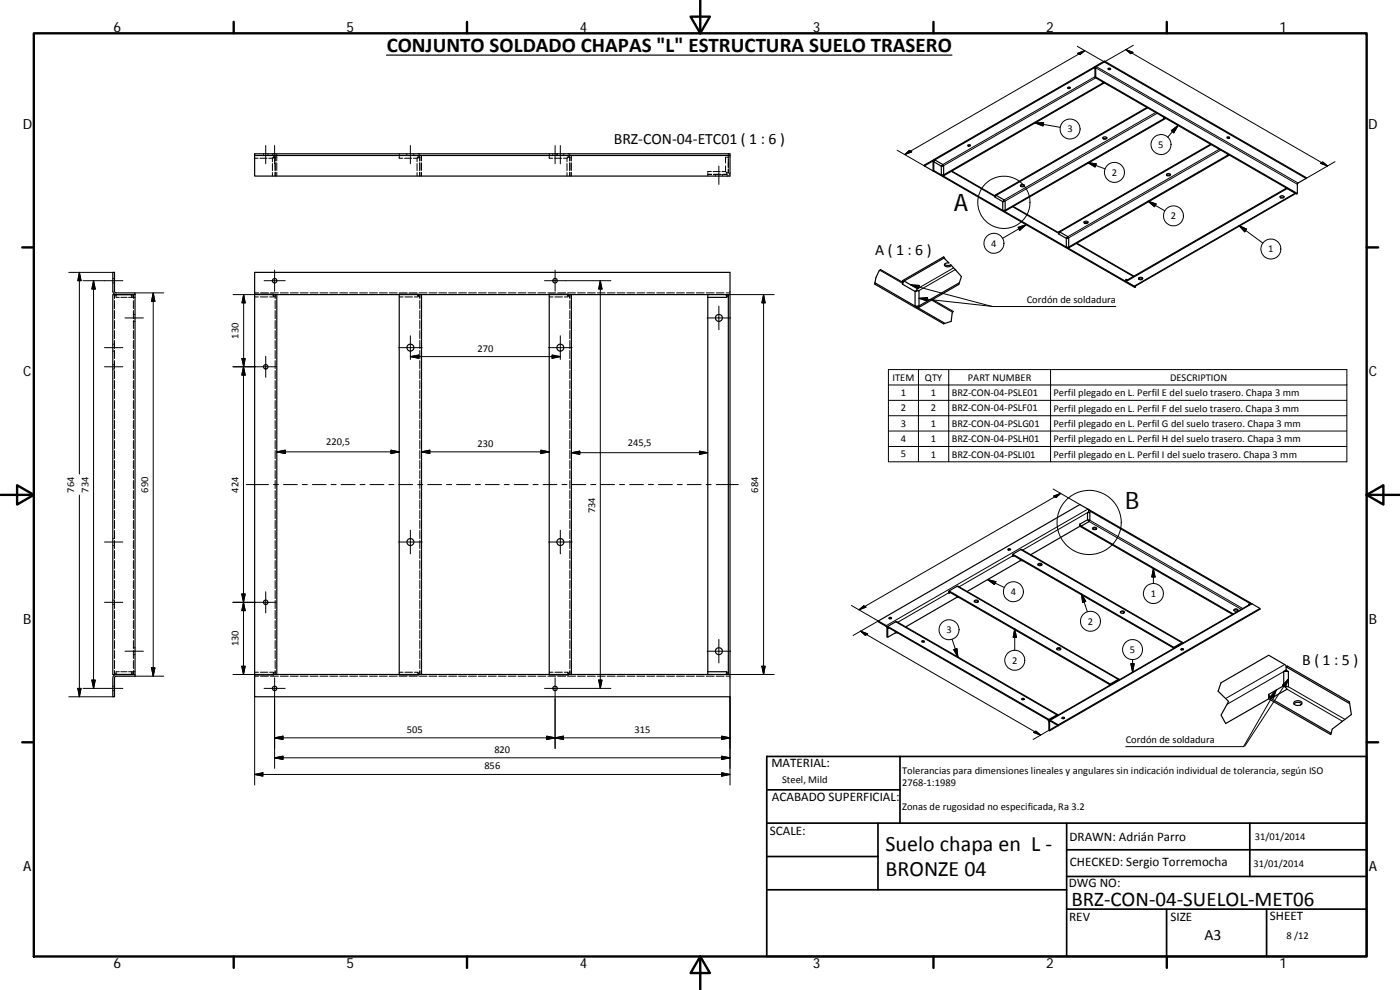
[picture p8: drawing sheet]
<svg xmlns="http://www.w3.org/2000/svg" width="420mm" height="297mm" viewBox="0 0 420 297" stroke-linecap="round" stroke-linejoin="round" font-family="sans-serif">
<g fill="none" stroke="#000" stroke-width=".36">
<path d="M116 16.5h169.7M328.6 20h.1M331.4 18.6l-2.5 1.6-.1 2.9 60.5 35M331.4 18.3v.3l60.6 34.9M320.5 26.3v-.1a.33 .33 0 0 1 .5-.1 .33 .33 0 0 1 .1 .4h-.6zM320.5 26.2h.7M328.3 20.4l.2 .1M328.3 20.4l.3 .2M328.3 20.4l.4-.2-.1 .3M328.6 20.5l.4-.8 2.4-1.4 60.6 35v.2l-2.7 1.7v2.9M328.6 20.5v2.7M328.8 23.1l-.2 .1 60.5 35 .2-.1"/>
<path d="M330.9 24.6v.4zM330.9 24.6l.3 .2-.3 .2M332.6 20.6h.7M344.2 32.3l-45.5 26.2v.3l45.7-26.4M349.3 35.2v.4zM349.3 35.2l.4 .2-.4 .2M76.4 46.1h142.7v.6h-142.7zM219.1 46.7v6.1h-142.7v-6.1M277.4 49.8l2.6-1.4v2.9zM280.1 48.1l.1 .1M280.2 48.4l-.1-.3-.3 .1-2.4 1.3v.3M280.2 48.4v2.8l60.6 34.9"/>
<path d="M280.2 51.2l-.2 .1 60.6 34.9 .2-.1M280.2 47.9l48.4-27.9v.2l-48.4 28zM280.2 48.5l2.3 1.4M280.2 48.4v.1M280.5 48l-.3 .5M280.5 48l-.3 .2v.2M280.5 48l2.4 1.4-.2 .3M282.5 52.5l.3 .2M282.5 52.5h.7M282.5 49.9v2.6M282.7 49.7h.5v2.8M282.7 49.7l-.2 .2"/>
<path d="M282.8 49.7h.1M282.8 52.7l48.4-27.9 .2 .1-48.3 27.9zM283.2 52.5l-.4 .2M285.6 51.3l13 7.5M290.5 43.6v-.1a.36 .36 0 0 1 .5-.1 .36 .36 0 0 1 .2 .4l-.4 .1zM290.5 43.5h.7M298.6 58.8l.1 .4M298.7 59.2l2.2 1.3M298.9 58.6l-.2 .6M298.9 58.6l-.3 .2M298.9 58.6l2.5 1.4-.3 .3M306.2 55.6a.84 .84 0 0 0 1.2 0"/>
<path d="M306.3 55.5l.2-.1a.53 .53 0 0 1 .6-.1 .53 .53 0 0 1 .3 .6 .62 .62 0 0 1-.7 .2 .62 .62 0 0 1-.4-.6zM331 41.3a.87 .87 0 0 0 1.2 0M331 41.3a.58 .58 0 0 1 .7-.3 .58 .58 0 0 1 .4 .6l-.1 .1a.57 .57 0 0 1-.6 .1 .57 .57 0 0 1-.4-.5zM350.1 52.3a.84 .84 0 0 0 1.1 0M350.2 52.2a.57 .57 0 0 1 .7-.2 .57 .57 0 0 1 .3 .6l-.1 .1a.52 .52 0 0 1-.7 .1 .52 .52 0 0 1-.2-.6zM363.3 43.3l-45.6 26.3v.2l45.8-26.4M368.3 41.1a.34 .34 0 0 1 .4-.1 .34 .34 0 0 1 .2 .4 .35 .35 0 0 1-.4 .2 .35 .35 0 0 1-.2-.5zM368.3 41.2h.7M368.4 46.2v.4zM368.4 46.2l.3 .2-.3 .2M384.2 59a.84 .84 0 0 0 1.1 0M384.3 58.8a.58 .58 0 0 1 .6-.1 .58 .58 0 0 1 .4 .6l-.1 .1a.52 .52 0 0 1-.7 .1 .52 .52 0 0 1-.2-.7z"/>
<path d="M386 56.4l-48.1 27.8M388.7 57.9l-2.4-1.3-48.4 27.9v-.3M388.9 58l-48.3 27.9-2.7-1.4M283.4 77.4l-12.5 7.2v-.4l12.3-7.1 1.6 1.8a.8 .8 0 0 0-.9 0 .8 .8 0 0 0-.3 .9 1.45 1.45 0 0 0 1.9-.2M283.5 79.3a1.9 1.9 0 0 0 1.9 .2l3.1 3.5-.8 2.3-12.1 7.1-.4-.3M300.9 63.1l.4 .2M300.9 63.1h.8M300.9 60.5l.8-.2v2.8M300.9 60.5v2.6M301.2 60.3h.1M301.3 63.3l48.4-27.9 .2 .1-48.4 27.9zM301.7 63.1l-.4 .2"/>
<path d="M304.1 62l13.6 7.8M317.7 70.2l2.3 1.3M318.1 69.6l-.4 .6M318.1 69.6l-.4 .2v.4M318.1 69.6l2.4 1.4-.3 .4M320 74.1l.4 .2M320 74.1h.7M320 71.5v2.6M320.2 71.4h.5v2.7M320.2 71.4l-.2 .1M320.3 71.3v.1M320.4 74.3l48.3-27.9 .3 .1-48.4 27.9z"/>
<path d="M320.7 74.1l-.3 .2M323.2 73l17.1 9.9M325.3 66.6l.1-.1a.51 .51 0 0 1 .7-.2 .51 .51 0 0 1 .2 .7 .61 .61 0 0 1-1-.4zM325.3 66.6a.84 .84 0 0 0 1.2 0M33.9 81.7h.5v5.8l.2 .3 5.9 .1v.5h-5.6l-.8-.4-.2-.6zM34.4 88.3v.1M39.5 88.4h-5.6v114h5.6M40.5 88.4v114M76.4 88.3l5.7 .1M76.4 88.3v.1M76.4 88.4h5.7M76.4 88.4v114h5.7"/>
<path d="M76.4 88.3v-6.6h142.7v6.7M82.1 88.4h1M83.1 88.4v114M125.5 88.4h1M125.5 88.4h-42.4M125.5 88.4l-5.7-.1v114.1h5.7M126.5 88.4v114M170.5 88.4h-44M170.5 88.4l-5.7-.1v114.1h5.7M170.5 88.4h1M171.5 88.4h47.1M171.5 88.4v114"/>
<path d="M212.4 88.4v.8M212.4 89.2v112.3M217.8 88.4l.8 .8M218.1 88.6v.6h-5.7M219.1 88.4h-.5v114M219.1 88.4v114M262.6 84.9l21 12.1M262.6 84.9l-.1 .3 20.7 12 2.3-.8 .3-2.5 .3-.4-6.2-3.6M270.8 84.6l.1 .7M270.8 84.6l-6.5-3.7-.5 .4-.9 2-.3 1.6M270.9 85.3l3.7 2.1M271.3 84.3l-.4 1"/>
<path d="M271.3 84.3l4 2.3-.3 .6M271.3 84.3l-.5 .3M274.6 87.4v4.4M274.6 91.8h1.2M274.6 91.8l.6 .3M274.9 87.2l-.3 .2M274.9 87.2h.9v4.6M275 87.1l.1 .1M275.8 91.8l-.6 .3M287.9 84.8l-12.7 7.3M337.9 83.8v.4M337.9 83.8l.4 .2"/>
<path d="M338.3 84l-.4 .2M340.8 85.8v.3M341.7 83.5a.9 .9 0 0 0 1.2 0M341.9 83.3a.56 .56 0 0 1 .6-.1 .56 .56 0 0 1 .3 .6 .63 .63 0 0 1-.6 .2 .63 .63 0 0 1-.5-.6zM324.1 157.9l-14.8 8.5M324.1 157.6v.3l45.8 26.4M324.1 157.6l46 26.6M324.1 157.2v.4M324.1 157.2l.4 .7M324.1 157.6l.4 .3M326.4 156l.2 .1M326.4 156l-2.3 1.2"/>
<path d="M326.4 153.8h.7M326.4 153.8v2.2M326.6 156.1l.3 .4-2.4 1.4M326.7 156.1h-.1M326.7 153.1v.5M326.7 153.6l-.3 .2M326.7 153.6l.4 .2M326.8 153.1l-2.7-1.7-60.5 34.9v.3l2.5 1.5 .1 3 .2 .1M327.1 153.8v2.3h-.5M327.9 158.7a.87 .87 0 0 1 1.2 0M328 158.3a.6 .6 0 0 1 .6-.1 .6 .6 0 0 1 .4 .5 .57 .57 0 0 1-.6 .3 .57 .57 0 0 1-.4-.7zM284.8 177.5v.5"/>
<path d="M284.8 177.5l.3 .2-.3 .3M284.8 177.3l48.4 27.9v.3M284.8 177.5h.1M285.2 177.8l-.4 .2M287.1 179.3l-15.3 8.8M287.1 178.9v.4h.7M302.5 164.8l.1-.1a.32 .32 0 0 1 .4-.1 .32 .32 0 0 1 .1 .4h-.5zM302.6 165h.6M303.9 166.5v.4M303.9 166.5l.3 .2-.3 .2M303.9 166.3l48.4 27.9v.3M303.9 166.5h.1"/>
<path d="M304.3 166.8l-.4 .1M306.2 168.2l-16 9.3M306.2 167.8v.4h.7M311.5 169.5a.84 .84 0 0 1 1.2 0M311.5 169.2a.63 .63 0 0 1 .7-.2 .63 .63 0 0 1 .4 .5 .65 .65 0 0 1-.6 .3 .65 .65 0 0 1-.5-.6zM263.6 186.3l2.5 1.5 .3 .6M266.4 188.2v.2M266.4 188.2l.3 .2-.3 .2M266.4 188l48.4 27.9v.2M266.4 188.4v2.8l2.3-1.3M266.4 188.4v.2M266.4 188.1v.1"/>
<path d="M266.8 188.4l-.4 .2M266.8 185.4l.1-.1a.33 .33 0 0 1 .4-.1 .33 .33 0 0 1 .2 .4l-.5 .1zM266.8 185.6h.7M268.7 189.5v.4h.7M276.7 192.6h.7M276.7 192.3a.36 .36 0 0 1 .4-.1 .36 .36 0 0 1 .2 .4 .35 .35 0 0 1-.4 .1 .35 .35 0 0 1-.2-.4zM292.4 180.5a.87 .87 0 0 1 1.2 0M292.4 180.3a.55 .55 0 0 1 .7-.4 .55 .55 0 0 1 .3 .8 .66 .66 0 0 1-1-.4zM317.2 194.8a.79 .79 0 0 1 1.1 0M317.2 194.5a.53 .53 0 0 1 .7-.2 .53 .53 0 0 1 .3 .6 .54 .54 0 0 1-.7 .2 .54 .54 0 0 1-.3-.6zM336.2 183.8a.82 .82 0 0 1 1.2 0M336.2 183.5h.1a.58 .58 0 0 1 .7-.2 .58 .58 0 0 1 .4 .5l-.1 .1a.66 .66 0 0 1-1.1-.4z"/>
<path d="M352.3 194.5l-.3-.2 .2 .3M354.4 194.9h.7M354.5 194.6a.33 .33 0 0 1 .4-.1 .33 .33 0 0 1 .2 .5 .33 .33 0 0 1-.5 .1 .33 .33 0 0 1-.1-.5zM354.7 193.1l-2.4 1.4M354.7 193.1h.1M354.8 193l-.1 .1M355 192.8l-48.4-27.9-2.7 1.4v.2l48.4 28M355.1 192.9l-.4-.1-2.4 1.4M370.3 183.2a.82 .82 0 0 1 1.2 0M370.3 182.9l.1-.1a.59 .59 0 0 1 .7-.2 .59 .59 0 0 1 .4 .6l-.1 .1a.65 .65 0 0 1-1.1-.4zM374.7 181.3l.1 .2M374.7 181.3l.2 .1"/>
<path d="M374.7 181.3v.2M375.3 180.9l-.2 .4M375.3 180.9v.3M375.3 180.9l-48.3-27.9-.3 .1 48.4 27.9M378.1 182.6l-60.5 34.9-2.4-1.4h-.3l-.1 .2M386.1 200l-.4-.5-4.9-2.9-14.4 8.3-.8 2.5 2.4 2.3a.93 .93 0 0 1 .2 1.6l-1.8 3.3 1.4 2.5 13-7.4M34.1 202.8l.8-.4h5.6v.5h-5.6l-.5 .2v6h-.5v-5.7zM34.4 202.4v.1M76.4 202.4v.1M82.1 202.4h1M82.1 202.4l-5.7 .1M125.5 202.4h1"/>
<path d="M125.5 202.4h-42.4M170.5 202.4h-44M170.5 202.4h1M171.5 202.4h47.6M212.4 201.5h5.7v.6M212.4 201.5v.9M218.6 201.5l-.8 .9M219.1 202.4v6.7h-142.7v-6.6M306.7 209.9h.6M306.7 209.6a.34 .34 0 0 1 .4-.1 .34 .34 0 0 1 .2 .4 .34 .34 0 0 1-.4 .1 .34 .34 0 0 1-.2-.4zM314.8 216.3l-.3-.4 .3 .6M314.8 216.3v2.8l.2 .2"/>
<path d="M314.9 216.1l60.5-35 2.7 1.5v.2l-60.5 34.9v-.2M315.1 216.3l2.5 1.4-2.6 1.6zM317.2 214.7l-2.4 1.4M317.2 214.7v.1M317.3 214.7h-.1M317.5 214.4l-48.4-27.9-2.7 1.5v.2l48.4 27.9M317.6 214.5l-.3-.1-2.5 1.5M318.7 215.5h.7M333.2 205.5l-.3-.2 .2 .3M335.6 204.1l-2.4 1.4M335.6 204.1h.1M335.7 204l-.1 .1"/>
<path d="M335.9 203.8l-48.4-27.9-2.7 1.4v.3l48.4 27.9M336 203.9l-.3-.1-2.5 1.4M380.8 208.3v.9M380.8 208.3l.6 1.3M380.8 209.2l.6 .4M380.8 209.2l18.7 10.8M385.3 205.7l-4.5 2.6M385.3 205.7l.4 .3M385.3 201.5h1.4M385.3 201.5v4.2M385.7 206l.6 .8-4.9 2.8M385.9 206l-.1 .1"/>
<path d="M386 201.1l-.7 .4M386 200.1l19.1 11M386 200.1v1M386 201.1l.7 .4M386 200.1l.4-.2 18.6 10.7 .6 3.8-5.8 4.4-.4 1.6-18.6-10.7v-.5M386.7 201.5v4.6l-1-.1M388.3 211.2a1.69 1.69 0 0 1 2.4 0M388.4 210.6a1.44 1.44 0 0 1 2.3 .5 1.47 1.47 0 0 1-2.4-.2z"/>
<circle cx="332.9" cy="20.7" r=".31"/>
<circle cx="82.4" cy="84.2" r=".67"/>
<circle cx="166.6" cy="84.2" r=".68"/>
<circle cx="215.7" cy="95.4" r="1.05"/>
<circle cx="79.7" cy="110.1" r=".67"/>
<circle cx="123.2" cy="104.3" r="1.05"/>
<circle cx="168.2" cy="104.3" r="1.04"/>
<circle cx="123.2" cy="162.6" r="1.04"/>
<circle cx="168.2" cy="162.6" r="1.03"/>
<circle cx="79.7" cy="180.7" r=".67"/>
<circle cx="215.7" cy="195.4" r="1.05"/>
<circle cx="82.4" cy="206.5" r=".67"/>
<circle cx="166.6" cy="206.5" r=".68"/>
<circle cx="319.1" cy="215.5" r=".34"/>
</g>
<g fill="none" stroke="#000" stroke-width=".3">
<path d="M323.4 16l2.1-.8-1.4 1.2zM325.5 15.2l-54 31.2M329 19.7v.3l60.6 34.9M337.9 14.9l2.1 .8-.7 .4zM337.9 14.9l60.5 34.9M340.1 13.6l-8.7 5-8.1-4.7M310.6 36.9l7.6 1.3M310.6 36.9l2.6-.1-.2 1zM328.6 23l-45.7 26.4M328.6 20.5l.2-.2 60.5 35M328.8 23.4l-45.6 26.3M346.8 33.8l-45.4 26.2"/>
<path d="M347.2 34l-45.5 26.3M351.5 39.2l2.1-1.6-1.3 2.3zM353.6 37.6l-3.2 3.5M76.4 47.5h1.1M78 47.5h2.1M79.1 46.1v.2M79.1 46.5v.2M79.7 43.7v5.4M80.4 46.1v.2M80.4 46.5v.2M80.7 47.5h1.1M81.8 49.1v2.1"/>
<path d="M81.8 51.8v1M81.8 46.1v.2M81.8 46.5v.2M81.8 47.4v1.1M82 47.2h.1M82 47.2l-.1 .1M82.1 46.1l.5 .2M82.1 47l.2 .2M82.3 46.7h-.2v.1M82.4 43.7v5.4M82.4 47.2h.2M82.5 46.9l.1 .3"/>
<path d="M82.6 51.7v1.1M82.6 47.2v1.1M82.6 48.9v2.2M82.9 46.7l.2 1.6M83.1 48.9v2.2M83.1 51.7v1.1M83.1 46.1v.2M83.1 46.5v.2M119.8 46.5v.3M119.8 46.1v.2M119.8 47v.3M119.8 47.4l1.1 .1"/>
<path d="M121.4 47.5h2.2M122.1 46.1v.2M122.1 46.5v.2M123.2 43.7v5.4M124.1 47.5h1.1M124.2 46.1v.2M124.2 46.5v.2M125.2 47.5v1M125.2 49.1v2.1M125.2 51.8v1M125.3 47.4l-.1 .1M125.5 47.2h.1"/>
<path d="M125.5 47v.2M125.5 46.1l.5 .2M125.7 47.2l-.4 .1M125.7 46.7h-.2v.1M125.8 47.2h.2M125.9 46.9l.1 .3M126 47.2v1.1M126 48.9v2.2M126 51.7v1.1M126.4 46.7l.1 1.6M126.5 48.9v2.2M126.5 51.7v1.1"/>
<path d="M164.8 46.5v.3M164.8 46.1v.2M164.8 47v.3M164.8 47.4l1.1 .1M165.9 46.1v.2M165.9 46.5v.2M166.4 47.5h2.2M166.6 43.7v5.4M167.1 46.1v.2M167.1 46.5v.2M167.2 46.1v.2M167.2 46.5v.2"/>
<path d="M168.2 43.7v5.4M169.1 47.5h1.1M169.2 46.1v.2M169.2 46.5v.2M170.2 47.5v1M170.2 49.1v2.1M170.2 51.8v1M170.3 47.4l-.1 .1M170.5 46.1l.5 .2M170.5 47v.2M170.7 47.2l-.4 .1M170.8 46.7h-.3v.1"/>
<path d="M170.8 47.2h.2M170.9 46.9l.1 .3M171 47.2v1.1M171 48.9v2.2M171 51.7v1.1M171.4 46.7l.1 1.6M171.5 48.9v2.2M171.5 51.7v1.1M212.4 52.6v.2M212.4 52v.3h1.2l-1.2 .2M213.5 51.5h-1.1v.3M214 51.5h2.1"/>
<path d="M214.1 52.3h2.3M214.7 52.3v.2M214.7 52.6v.2M215.7 49.8v5.5M216.7 51.5l1.2 .1M216.8 52.3v.2M216.8 52.6v.2M217 52.3h1.1M217.8 49.8v1.7M218 51.7l.1 .1M218 47.2h-.2v1.7M218.1 51.8h.2"/>
<path d="M218.1 51.8v.2M218.1 52.2v.1M218.3 47.2h.3v.9M218.3 52.2l-.2 .1M218.6 50.7l-.1 1.4M218.6 46.1v1.2M218.6 47.9v2.5M218.6 52.7l-.5 .1M218.6 50.9v.9h-.2M219.1 51.8l-.2 .5M269.2 45.1l8.2 4.7M271.5 46.4l1.4-1.3 .7 .5z"/>
<path d="M279.8 48.2l.2 .3 .2-.1M285.5 51.4l13.2 7.6M326.5 48.8l2.5 .4-.4 .9zM326.5 48.8l5.1 1.9M365.9 44.8l-45.4 26.2M366.3 45l-45.6 26.4M388.7 57.9l-48.4 28M396.3 49l.7-.4 1.4 1.2zM400.7 48.5l-8.7 5M303.9 62l13.8 8M305.6 68.2l2.4-.8-2 1.7zM308 67.4l-7.1 4.1"/>
<path d="M323 73.1l17.1 9.9M344.5 60.4l2.5 .8-.5 .8zM344.5 60.4l5.1 2.9M371.8 67.7l2.3 1-.5 .9zM371.8 67.7l7.2 5.2M20.6 81.7h13.3M23.8 81.7v60.5M23.8 81.7l.5 2.5h-.9zM28.1 84.2v122.3M28.1 84.2l.5 2.5h-1zM33.9 84.9h.1M33.9 83.6h.1"/>
<path d="M34.2 84.9h.2M34.2 83.6h.2M34.4 88.4v1.2M34.4 90.2v2.4M34.4 93.2v2.4M34.4 96.2v2.4M34.4 99.2v2.4M34.5 88.9l-.1 .2M34.9 88.9v.3h.9M34.9 88.4v.3M35 88.5l-.3 .2M35.2 88.4h-.1"/>
<path d="M36.2 89.2h1.9M36.9 84.2h-12M37.5 95.4h5.5M39.2 88.4l.1 .1M39.4 88.5l.3 .3M39.5 89.2h.4M39.5 88.4v.3M39.5 88.9v.3h-.9M39.9 89l.1 .2M40 88.4v1.2M40 90.2v2.4M40 93.2v2.4"/>
<path d="M40 96.2v2.4M40 99.2v2.4M40 94.4h.2M40 96.4h.2M40.2 89.2h.3M40.4 94.4h.1M40.4 96.4h.1M40.5 87.9h8.7M46 87.9l.5 2.5h-1zM46 87.9v115M69.9 88.4h6.5M73.1 88.4l.5 2.5h-1z"/>
<path d="M73.1 88.4v21.6M76.4 87.9h1.2M76.4 89.1h1.2M78.1 89.1h2.3M78.2 87.9h2.4M79.3 84.2h6.3M81.2 87.9h2.4M81.8 88.4h.1M81.9 88.5l.1 .1M82 88.6h.1M82 88.6l.2 .2M82.1 88.6h.1"/>
<path d="M82.1 88.8v.3h-1.2M82.1 88.4v.2M82.4 81v6.4M82.4 89l.2 .2M82.6 90.2v2.4M82.6 93.2v2.4M82.6 96.2v2.4M82.6 99.2v2.4M82.6 88.4v1.2M84.1 87.9h2.4M87.1 87.9h2.4M90.1 87.9h2.4"/>
<path d="M93.1 87.9h2.3M96 87.9h2.4M99 87.9h2.4M102 87.9h2.4M104.9 87.9h2.4M107.9 87.9h2.4M110.9 87.9h2.4M113.8 87.9h2.4M116.8 87.9h2.4M119.8 87.9h2.4M119.8 89.1h1.2M121.5 89.1h2.3"/>
<path d="M122.8 87.9h2.4M125.2 88.4h.1M125.3 88.5l.1 .1M125.4 88.6l.2 .2M125.4 88.6h.1M125.5 88.6h.1M125.5 88.4v.2M125.5 88.8v.3h-1.1M125.7 87.9h2.4M125.8 89l.2 .2M126 90.2v2.4M126 93.2v2.4"/>
<path d="M126 96.2v2.4M126 99.2v2.4M126 88.4v1.2M128.7 87.9h2.4M131.7 87.9h2.4M134.7 87.9h2.3M137.6 87.9h2.4M140.6 87.9h2.4M143.6 87.9h2.4M146.5 87.9h2.4M149.6 87.9h2.3M152.5 87.9h2.4"/>
<path d="M155.5 87.9h2.3M158.5 87.9h2.3M161.4 87.9h2.4M163.4 84.2h19.9M164.4 87.9h2.4M164.8 89.1h1.2M166.5 89.1h2.3M166.6 81v6.4M167.4 87.9h2.3M170.2 88.4h.1M170.3 87.9h2.4M170.3 88.5l.1 .1"/>
<path d="M170.4 88.6l.3 .2M170.4 88.6h.1M170.5 88.4v.2M170.5 88.8v.3h-1.1M170.8 89l.2 .2M171 90.2v2.4M171 93.2v2.4M171 96.2v2.4M171 99.2v2.4M171 88.4v1.2M173.3 87.9h2.4M176.3 87.9h2.4"/>
<path d="M179.3 87.9h2.3M180.2 84.2v122.3M180.2 84.2l.5 2.5h-1zM182.2 87.9h2.4M185.2 87.9h2.4M188.2 87.9h2.3M191.1 87.9h2.4M194.1 87.9h2.4M197.1 87.9h2.4M200.1 87.9h2.3M203 87.9h2.4M206 87.9h2.4"/>
<path d="M209 87.9h2.3M212 87.9h2.3M212.2 95.4h7.1M214.9 87.9h2.4M215.7 91.8v7.1M217.9 87.9h1.2M218.1 88.4v.1M218.1 88.5v.1M219.1 88.4h13.2M229.2 88.4v114M229.2 88.4l.4 2.5h-.9zM264 81.1l6.9 3.9"/>
<path d="M273.4 85.5l2.5 .1-.3 1zM273.4 85.5l24.4 6.5M275.8 89.5l2.6-.2-.2 1zM275.8 89.5l22.3 2.5h36.8M279.6 90l6.3 3.7M286.2 80.4l-10.9 6.2M286.7 80.9l-10.9 6.3M31.4 110h5.5M31.4 104.3h5.5M33.9 105.3h.1M33.9 103.3h.1M33.9 110.7h.1"/>
<path d="M33.9 109.4h.1M34.2 105.3h.2M34.2 103.3h.2M34.2 110.7h.2M34.2 109.4h.2M34.4 102.2v2.4M34.4 105.2v2.4M34.4 108.2v2.4M34.4 111.2v2.4M34.4 114.2v2.4M34.4 117.2v2.4M40 102.2v2.4"/>
<path d="M40 105.2v2.4M40 108.2v2.4M40 111.2v2.4M40 114.2v2.4M40 117.2v2.4M72.6 107.6h1l-.5 2.4zM73.1 110v92.4M73.1 110l.5 2.5h-1zM79.7 106.9v6.3M82.6 102.2v2.4M82.6 105.2v2.4M82.6 108.2v2.4"/>
<path d="M82.6 111.2v2.4M82.6 114.2v2.4M82.6 117.2v2.4M82.9 110h-13M119.6 104.3h7.1M123.2 107l2.5-.5v1zM123.2 107h45M123.2 100.8v7M126 102.2v2.4M126 105.2v2.4M126 108.2v2.4M126 111.2v2.4"/>
<path d="M126 114.2v2.4M126 117.2v2.4M164.6 104.3h7.1M165.7 106.5l2.5 .5-2.5 .5zM168.2 100.8v7M171 102.2v2.4M171 105.2v2.4M171 108.2v2.4M171 111.2v2.4M171 114.2v2.4M171 117.2v2.4M266.6 110.9h137.6v27.7h-137.6z"/>
<path d="M266.6 115.5h137.6M275.6 110.9v27.7M284.7 110.9v27.7M315.3 110.9v27.7M34.4 120.2v2.4M34.4 123.2v2.4M34.4 126.2v2.4M34.4 129.2v2.4M34.4 132.2v2.4M34.4 135.2v2.4M34.4 138.2v2.4M40 120.2v2.4"/>
<path d="M40 123.2v2.4M40 126.2v2.4M40 129.2v2.4M40 132.2v2.4M40 135.2v2.4M40 138.2v2.4M82.6 120.2v2.4M82.6 123.2v2.4M82.6 126.2v2.4M82.6 129.2v2.4M82.6 132.2v2.4M82.6 135.2v2.4"/>
<path d="M82.6 138.2v2.4M83.1 135.6l2.5-.5v1zM83.1 135.6h36.7M117.3 135.1l2.5 .5-2.5 .5zM126 120.2v2.4M126 123.2v2.4M126 126.2v2.4M126 129.2v2.4M126 132.2v2.4M126 135.2v2.4M126 138.2v2.4M126.5 135.6l2.5-.5v1z"/>
<path d="M126.5 135.6h38.3M162.3 135.1l2.5 .5-2.5 .5zM171 120.2v2.4M171 123.2v2.4M171 126.2v2.4M171 129.2v2.4M171 132.2v2.4M171 135.2v2.4M171 138.2v2.4M171.5 135.8l2.5-.4v.9zM171.5 135.8h40.9M209.9 135.4l2.5 .4-2.5 .5z"/>
<path d="M266.6 120.1h137.6M266.6 124.7h137.6M266.6 129.3h137.6M266.6 134h137.6M23.8 148.5v60.6M34.4 141.2v2.4M34.4 144.2v2.4M34.4 147.2v2.4M34.4 150.2v2.4M34.4 153.2v2.4M34.4 156.2v2.4M34.4 159.2v2.4h-.2"/>
<path d="M40 141.2v2.4M40 144.2v2.4M40 147.2v2.4M40 150.2v2.4M40 153.2v2.4M40 156.2v2.4M40 159.2v2.4M73.9 145.4h6.7M82.1 145.4h1.5M82.6 141.2v2.4M82.6 144.2v2.4M82.6 147.2v2.4"/>
<path d="M82.6 150.2v2.4M82.6 153.2v2.4M82.6 156.2v2.4M82.6 159.2v2.4M85.1 145.4h4.1M90.7 145.4h1.5M93.7 145.4h4.2M99.4 145.4h1.5M102.4 145.4h4.1M108 145.4h1.5M111 145.4h4.2M116.7 145.4h1.5"/>
<path d="M119.7 145.4h4.2M123.2 159.1v7.1M125.4 145.4h1.5M126 141.2v2.4M126 144.2v2.4M126 147.2v2.4M126 150.2v2.4M126 153.2v2.4M126 156.2v2.4M126 159.2v2.4M128.4 145.4h4.1M134 145.4h1.5"/>
<path d="M137 145.4h4.2M142.7 145.4h1.5M145.7 145.4h4.1M151.3 145.4h1.5M154.3 145.4h4.2M160 145.4h1.5M163 145.4h4.1M168.2 159.1v7.1M168.6 145.4h1.5M171 141.2v2.4M171 144.2v2.4M171 147.2v2.4"/>
<path d="M171 150.2v2.4M171 153.2v2.4M171 156.2v2.4M171 159.2v2.4M171.7 145.4h4.1M177.3 145.4h1.5M180.3 145.4h4.1M185.9 145.4h1.5M189 145.4h4.1M194.6 145.4h1.5M197.6 145.4h4.2M203.3 145.4h1.5"/>
<path d="M206.3 145.4h4.1M211.9 145.4h1.5M214.9 145.4h6.7M316.1 146.7l8 4.7M316.2 148.8l2.1-.8-1.4 1.3zM318.3 148l-60.5 35M326.5 152.7l-60.5 35v.3M326.7 153.6l-19.8 11.4M326.9 156.5l45.6 26.3M327.1 156.1l45.8 26.5M31.4 162.6h5.5M33.9 163.7h.1"/>
<path d="M33.9 161.6h.1M34.2 163.7h.2M34.4 162.2v2.4M34.4 165.2v2.4M34.4 168.2v2.4M34.4 171.2v2.4M34.4 174.2v2.4M34.4 177.2v2.4M40 162.2v2.4M40 165.2v2.4M40 168.2v2.4M40 171.2v2.4"/>
<path d="M40 174.2v2.4M40 177.2v2.4M72.6 178.2h1l-.5 2.5zM79.7 177.5v6.4M82.6 162.2v2.4M82.6 165.2v2.4M82.6 168.2v2.4M82.6 171.2v2.4M82.6 174.2v2.4M82.6 177.2v2.4M119.6 162.6h7.1M126 162.2v2.4"/>
<path d="M126 165.2v2.4M126 168.2v2.4M126 171.2v2.4M126 174.2v2.4M126 177.2v2.4M164.6 162.6h7.1M171 162.2v2.4M171 165.2v2.4M171 168.2v2.4M171 171.2v2.4M171 174.2v2.4M171 177.2v2.4"/>
<path d="M284.8 177.8l-15.4 8.9M287.2 175.9l48.4 28v.2M296.4 173.9l5 2.4M296.4 173.9l2.5 .6-.5 .9zM303.9 166.8l-16.1 9.3M306.3 164.9l48.4 27.9v.3M324.6 178.2l1.7 5.4M324.6 178.2l1.2 2.2-.9 .4zM346.1 170.6v4.5M346.1 170.6l.6 2.5h-1zM31.4 180.7h5.5M33.9 181.4h.1"/>
<path d="M33.9 180h.1M34.2 181.4h.2M34.2 180h.2M34.4 180.2v2.4M34.4 183.2v2.4M34.4 186.2v2.4M34.4 189.2v2.4M34.4 192.2v2.4M34.4 195.2v2.4M34.4 198.2v2.4M37.5 195.4h5.5M40 180.2v2.4"/>
<path d="M40 183.2v2.4M40 186.2v2.4M40 189.2v2.4M40 192.2v2.4M40 195.2v2.4M40 198.2v2.4M40 194.4h.2M40 196.4h.2M40.4 194.4h.1M40.4 196.4h.1M69.9 180.7h13M72.6 199.9h1l-.5 2.5z"/>
<path d="M73.1 180.7l.5 2.5h-1zM82.6 180.2v2.4M82.6 183.2v2.4M82.6 186.2v2.4M82.6 189.2v2.4M82.6 192.2v2.4M82.6 195.2v2.4M82.6 198.2v2.4M126 180.2v2.4M126 183.2v2.4M126 186.2v2.4M126 189.2v2.4"/>
<path d="M126 192.2v2.4M126 195.2v2.4M126 198.2v2.4M171 180.2v2.4M171 183.2v2.4M171 186.2v2.4M171 189.2v2.4M171 192.2v2.4M171 195.2v2.4M171 198.2v2.4M212.2 195.4h7.1M215.7 191.8v7.1"/>
<path d="M228.7 199.9h.9l-.4 2.5zM255.5 181.7l8.1 4.6-7.6 4.4M257.8 183l1.4-1.2 .7 .4zM258.3 189.4l54 31.2M258.3 189.4l2.1 .8-.7 .4zM266.2 188.3l.2 .1M268.8 186.6l48.4 27.9v.2M285.7 191.8l1.8 5.3M286.2 194.9l1-.3 .3 2.5zM304.5 188.7v6.4M304.5 188.7l.5 2.5h-.9zM339.4 199.2h1l-.5 2.5z"/>
<path d="M339.9 197.9v3.8M375.7 181.2l-60.5 34.9-.2 .4-.2-.2M385.5 199.4l-17.7 10.2M20.6 209.1h13.3M23.4 206.5h.9l-.5 2.6zM27.6 204h1l-.5 2.5zM33.9 205.9h.1M33.9 207.2h.1M34.2 205.9h.2M34.2 207.2h.2M34.4 201.2v1.2M34.4 201.7l.1 .2"/>
<path d="M34.7 202.1l.3 .2M34.9 202.1v.3M35.1 202.3l.1 .1M35.8 201.5h-.9v.3M36.2 201.5h1.9M36.9 206.5h-12M38.6 201.5h.9v.3M39.3 202.3l-.1 .1M39.5 202.1v.3M39.5 202.1l-.1 .1M39.5 201.5h.4M39.7 202l-.2 .1"/>
<path d="M40 201.5l-.1 .3M40 201.2v1.2M40.2 201.5h.3M40.5 202.9h8.7M45.5 200.4h1l-.5 2.5zM69.9 202.4h6.5M76.4 202.9h1.2M76.4 209.1v26.4M76.4 201.7h1.2M78.1 201.7h2.3M78.2 202.9h2.4M79.3 206.5h6.3"/>
<path d="M80.9 201.7h1.2v.2M81.2 202.9h2.4M81.8 202.3v.1M82 202.2l-.1 .1M82 202.2h.1M82.1 202.2h.1M82.1 202.1v.3M82.2 202l-.2 .2M82.4 203.4v27.1M82.6 201.2v1.2M82.6 201.5l-.2 .3M84.1 202.9h2.4"/>
<path d="M87.1 202.9h2.4M90.1 202.9h2.4M93.1 202.9h2.3M96 202.9h2.4M99 202.9h2.4M102 202.9h2.4M104.9 202.9h2.4M107.9 202.9h2.4M110.9 202.9h2.4M113.8 202.9h2.4M116.8 202.9h2.4M119.8 202.9h2.4"/>
<path d="M119.8 201.7h1.2M121.5 201.7h2.3M122.8 202.9h2.4M124.4 201.7h1.1v.2M125.3 202.3l-.1 .1M125.5 202.1v.3M125.5 202.2h.1M125.6 202l-.3 .3M125.7 202.9h2.4M126 201.2v1.2M126 201.5l-.2 .3M128.7 202.9h2.4"/>
<path d="M131.7 202.9h2.4M134.7 202.9h2.3M137.6 202.9h2.4M140.6 202.9h2.4M143.6 202.9h2.4M146.5 202.9h2.4M149.6 202.9h2.3M152.5 202.9h2.4M155.5 202.9h2.3M158.5 202.9h2.3M161.4 202.9h2.4M163.4 206.5h19.9"/>
<path d="M164.4 202.9h2.4M164.8 201.7h1.2M166.5 201.7h2.3M166.6 203.4v21.2M167.4 202.9h2.3M169.4 201.7h1.1v.2M170.3 202.3l-.1 .1M170.3 202.9h2.4M170.5 202.1v.3M170.5 202.2l-.2 .1M170.7 202l-.3 .2M171 201.5l-.2 .3"/>
<path d="M171 201.2v1.2M173.3 202.9h2.4M176.3 202.9h2.4M179.3 202.9h2.3M179.7 204h1l-.5 2.5zM182.2 202.9h2.4M185.2 202.9h2.4M188.2 202.9h2.3M191.1 202.9h2.4M194.1 202.9h2.4M197.1 202.9h2.4M200.1 202.9h2.3"/>
<path d="M203 202.9h2.4M206 202.9h2.4M209 202.9h2.3M212 202.9h2.3M214.9 202.9h2.4M217.9 202.9h1.2M218.1 202.1v.1M218.1 202.3v.1M219.1 209.1v26.4M219.1 202.4h13.2M310.2 219.8l.7-.4 1.4 1.2zM317.6 217.5l-7.5 4.4"/>
<path d="M383 207.1l-9.8 16.9h-35.3M383 207.1l-.8 2.4-.9-.5zM386 201.1l-17.8 10.2M386.3 206.8l16.6 9.6M386.7 203.8l-13.2 20.1M386.7 203.8l-1 2.3-.8-.5zM386.7 206.1l16.9 9.7M76.4 232.4l2.5-.5v1zM76.4 232.4h142.7M82.4 221.4l2.5-.5v1zM82.4 227.4l2.5-.5v1zM82.4 227.4h136.7"/>
<path d="M82.4 221.4h136.7M164.1 220.9l2.5 .5-2.5 .5zM166.6 221.4l2.5-.5v1zM216.6 231.9l2.5 .5-2.5 .5zM216.6 220.9l2.5 .5-2.5 .5zM216.6 226.9l2.5 .5-2.5 .5z"/>
<circle cx="321.1" cy="38.7" r="3"/>
<circle cx="334.5" cy="51.7" r="3"/>
<circle cx="348.4" cy="43.4" r="3"/>
<circle cx="298.3" cy="73" r="3"/>
<circle cx="301.3" cy="60.7" r="7.8"/>
<circle cx="352.2" cy="64.8" r="2.99"/>
<circle cx="381.4" cy="74.7" r="2.99"/>
<circle cx="326.9" cy="156.8" r="9.6"/>
<circle cx="304.1" cy="177.5" r="3"/>
<circle cx="346.1" cy="178.1" r="3"/>
<circle cx="284.8" cy="188.9" r="3"/>
<circle cx="304.5" cy="198.1" r="2.99"/>
<circle cx="327.3" cy="186.4" r="3"/>
<circle cx="339.9" cy="194.9" r="3"/>
</g>
<g fill="#000">
<circle cx="282.8" cy="49.7" r=".18"/>
<circle cx="301.2" cy="60.3" r=".18"/>
<circle cx="320.3" cy="71.3" r=".18"/>
<circle cx="275" cy="87.1" r=".18"/>
</g>
<g fill="none" stroke="#000" stroke-width=".71">
<path d="M10.1 10h400.1v277h-400.1zM70.1 6.6v3.4M140.2 6.6v3.4M207.3 5h5.8l-2.9 5zM210.2 0v10M280.2 6.6v3.4M350.2 6.6v3.4M6.7 74.2h3.4M410.2 74.2h3.4M.2 148.5h9.9M5.1 145.6l5 2.9-5 2.9zM410.2 148.5l5-2.9v5.8z"/>
<path d="M410.2 148.5h9.9M6.7 222.7h3.4M410.2 222.7h3.4M70.1 287v3.4M140.2 287v3.4M210.2 287l2.9 5h-5.8zM210.2 287v10M280.2 287v3.4M350.2 287v3.4"/>
</g>
<g fill="none" stroke="#000" stroke-width=".51">
<path d="M230.1 237h40M270.1 227v20M410.2 227h-180.1v60h180v-60M230.1 257h33.4M230.1 247h180M263.5 247v20M320.1 255h90M320.1 247v40M375.1 247v16M230.1 267h90M320.1 272.8h90M320.1 263h90"/>
<path d="M350.1 272.8v14.2M380.1 272.8v14.2"/>
</g>
<g fill="#000" stroke="#000" stroke-width=".3">
<path d="M323.4 16l2.1-.8-1.4 1.2zM337.9 14.9l2.1 .8-.7 .4zM310.6 36.9l2.6-.1-.2 1zM351.5 39.2l2.1-1.6-1.3 2.3zM271.5 46.4l1.4-1.3 .7 .5zM326.5 48.8l2.5 .4-.4 .9zM396.3 49l.7-.4 1.4 1.2zM305.6 68.2l2.4-.8-2 1.7zM344.5 60.4l2.5 .8-.5 .8zM371.8 67.7l2.3 1-.5 .9zM23.8 81.7l.5 2.5h-.9zM28.1 84.2l.5 2.5h-1z"/>
<path d="M46 87.9l.5 2.5h-1zM73.1 88.4l.5 2.5h-1zM180.2 84.2l.5 2.5h-1zM229.2 88.4l.4 2.5h-.9zM273.4 85.5l2.5 .1-.3 1zM275.8 89.5l2.6-.2-.2 1zM72.6 107.6h1l-.5 2.4zM73.1 110l.5 2.5h-1zM123.2 107l2.5-.5v1zM165.7 106.5l2.5 .5-2.5 .5zM83.1 135.6l2.5-.5v1zM117.3 135.1l2.5 .5-2.5 .5z"/>
<path d="M126.5 135.6l2.5-.5v1zM162.3 135.1l2.5 .5-2.5 .5zM171.5 135.8l2.5-.4v.9zM209.9 135.4l2.5 .4-2.5 .5zM316.2 148.8l2.1-.8-1.4 1.3zM72.6 178.2h1l-.5 2.5zM296.4 173.9l2.5 .6-.5 .9zM346.1 170.6l.6 2.5h-1zM72.6 199.9h1l-.5 2.5zM73.1 180.7l.5 2.5h-1zM228.7 199.9h.9l-.4 2.5zM257.8 183l1.4-1.2 .7 .4z"/>
<path d="M258.3 189.4l2.1 .8-.7 .4zM286.2 194.9l1-.3 .3 2.5zM304.5 188.7l.5 2.5h-.9zM324.6 178.2l1.2 2.2-.9 .4zM339.4 199.2h1l-.5 2.5zM23.4 206.5h.9l-.5 2.6zM27.6 204h1l-.5 2.5zM45.5 200.4h1l-.5 2.5zM179.7 204h1l-.5 2.5zM310.2 219.8l.7-.4 1.4 1.2zM383 207.1l-.8 2.4-.9-.5zM386.7 203.8l-1 2.3-.8-.5z"/>
<path d="M76.4 232.4l2.5-.5v1zM82.4 221.4l2.5-.5v1zM82.4 227.4l2.5-.5v1zM164.1 220.9l2.5 .5-2.5 .5zM166.6 221.4l2.5-.5v1zM216.6 231.9l2.5 .5-2.5 .5zM216.6 220.9l2.5 .5-2.5 .5zM216.6 226.9l2.5 .5-2.5 .5z"/>
</g>
<g font-size="7.2">
<text x="286.2" y="63.4">A</text>
<text x="337.7" y="152.7">B</text>
</g>
<g font-size="6.6">
<text x="265.8" y="255.2">Suelo chapa en L ‐</text>
<text x="265.8" y="262.8">BRONZE 04</text>
</g>
<g font-size="6.3">
<text x="116" y="15.6">CONJUNTO SOLDADO CHAPAS &quot;L&quot; ESTRUCTURA SUELO TRASERO</text>
<text x="321.5" y="271.9">BRZ‐CON‐04‐SUELOL‐MET06</text>
</g>
<g font-size="4.7">
<text x="184.2" y="43.1">BRZ‐CON‐04‐ETC01 ( 1 : 6 )</text>
<text x="262.6" y="76.6">A ( 1 : 6 )</text>
<text x="390.8" y="199.5">B ( 1 : 5 )</text>
<text x="361.5" y="282">A3</text>
</g>
<g font-size="4.2">
<text x="34" y="9.6">6</text>
<text x="104" y="9.6">5</text>
<text x="174" y="9.6">4</text>
<text x="244" y="9.6">3</text>
<text x="314" y="9.6">2</text>
<text x="384" y="9.6">1</text>
<text x="6.8" y="38.7">D</text>
<text x="410.6" y="38.7">D</text>
<text x="7" y="112.9">C</text>
<text x="410.8" y="112.9">C</text>
<text x="7" y="187.1">B</text>
<text x="410.8" y="187.1">B</text>
<text x="7" y="261.3">A</text>
<text x="410.8" y="261.3">A</text>
<text x="34" y="290.4">6</text>
<text x="104" y="290.4">5</text>
<text x="174" y="290.4">4</text>
<text x="244" y="290.4">3</text>
<text x="314" y="290.4">2</text>
<text x="384" y="290.4">1</text>
</g>
<g font-size="3.9">
<text x="231.5" y="230.3">MATERIAL:</text>
<text x="231.6" y="240.4">ACABADO SUPERFICIAL:</text>
<text x="231.1" y="250.6">SCALE:</text>
<text x="321" y="252.2">DRAWN: Adrián Parro</text>
<text x="321.1" y="259.9">CHECKED: Sergio Torremocha</text>
<text x="320.8" y="266.2">DWG NO:</text>
<text x="381.1" y="275.9">SHEET</text>
<text x="320.9" y="276.2">REV</text>
<text x="351.2" y="276.3">SIZE</text>
</g>
<g font-size="3.1">
<text x="320.3" y="39.7">3</text>
<text x="347.6" y="44.4">5</text>
<text x="333.7" y="52.7">2</text>
<text x="351.4" y="65.8">2</text>
<text x="297.5" y="74">4</text>
<text x="380.6" y="75.7">1</text>
<text x="308.1" y="91">Cordón de soldadura</text>
<text x="71.6" y="101.6" transform="rotate(-90 71.6 101.6)">130</text>
<text x="143.3" y="105.5">270</text>
<text x="267.8" y="114.2">ITEM</text>
<text x="270.3" y="118.8">1</text>
<text x="277.6" y="114.2">QTY</text>
<text x="279.4" y="118.8">1</text>
<text x="285.6" y="118.9">BRZ‐CON‐04‐PSLE01</text>
<text x="290.4" y="114.2">PART NUMBER</text>
<text x="316.2" y="118.9">Perfil plegado en L. Perfil E del suelo trasero. Chapa 3 mm</text>
<text x="351.1" y="114.2">DESCRIPTION</text>
<text x="270.3" y="123.4">2</text>
<text x="279.4" y="123.4">2</text>
<text x="285.6" y="123.4">BRZ‐CON‐04‐PSLF01</text>
<text x="316.2" y="123.5">Perfil plegado en L. Perfil F del suelo trasero. Chapa 3 mm</text>
<text x="270.3" y="128.1">3</text>
<text x="279.4" y="128.1">1</text>
<text x="285.6" y="128.1">BRZ‐CON‐04‐PSLG01</text>
<text x="316.2" y="128.1">Perfil plegado en L. Perfil G del suelo trasero. Chapa 3 mm</text>
<text x="97.9" y="133.6">220,5</text>
<text x="143.3" y="134">230</text>
<text x="188.4" y="133.9">245,5</text>
<text x="270.3" y="132.7">4</text>
<text x="270.3" y="137.3">5</text>
<text x="279.4" y="132.7">1</text>
<text x="279.4" y="137.3">1</text>
<text x="285.6" y="132.7">BRZ‐CON‐04‐PSLH01</text>
<text x="285.6" y="137.3">BRZ‐CON‐04‐PSLI01</text>
<text x="316.2" y="132.7">Perfil plegado en L. Perfil H del suelo trasero. Chapa 3 mm</text>
<text x="316.2" y="137.4">Perfil plegado en L. Perfil I del suelo trasero. Chapa 3 mm</text>
<text x="22.3" y="147.8" transform="rotate(-90 22.3 147.8)">764</text>
<text x="26.5" y="147.8" transform="rotate(-90 26.5 147.8)">734</text>
<text x="44.4" y="147.8" transform="rotate(-90 44.4 147.8)">690</text>
<text x="71.6" y="147.8" transform="rotate(-90 71.6 147.8)">424</text>
<text x="227.6" y="147.8" transform="rotate(-90 227.6 147.8)">684</text>
<text x="178.6" y="154" transform="rotate(-90 178.6 154)">734</text>
<text x="303.3" y="178.5">4</text>
<text x="345.3" y="179.1">1</text>
<text x="284" y="189.9">3</text>
<text x="326.4" y="187.4">2</text>
<text x="71.5" y="193.9" transform="rotate(-90 71.5 193.9)">130</text>
<text x="339.1" y="195.9">5</text>
<text x="303.7" y="199.1">2</text>
<text x="122.1" y="219.8">505</text>
<text x="190.4" y="219.8">315</text>
<text x="148.4" y="225.8">820</text>
<text x="337.9" y="223.1">Cordón de soldadura</text>
<text x="145.4" y="230.8">856</text>
<text x="270.7" y="232.2">Tolerancias para dimensiones lineales y angulares sin indicación individual de tolerancia, según ISO</text>
<text x="234.7" y="234.9">Steel, Mild</text>
<text x="270.7" y="235.8">2768‐1:1989</text>
<text x="270.7" y="243">Zonas de rugosidad no especificada, Ra 3.2</text>
<text x="376.6" y="252">31/01/2014</text>
<text x="376.2" y="260.1">31/01/2014</text>
<text x="386" y="281.6">8 /12</text>
</g>
</svg>
